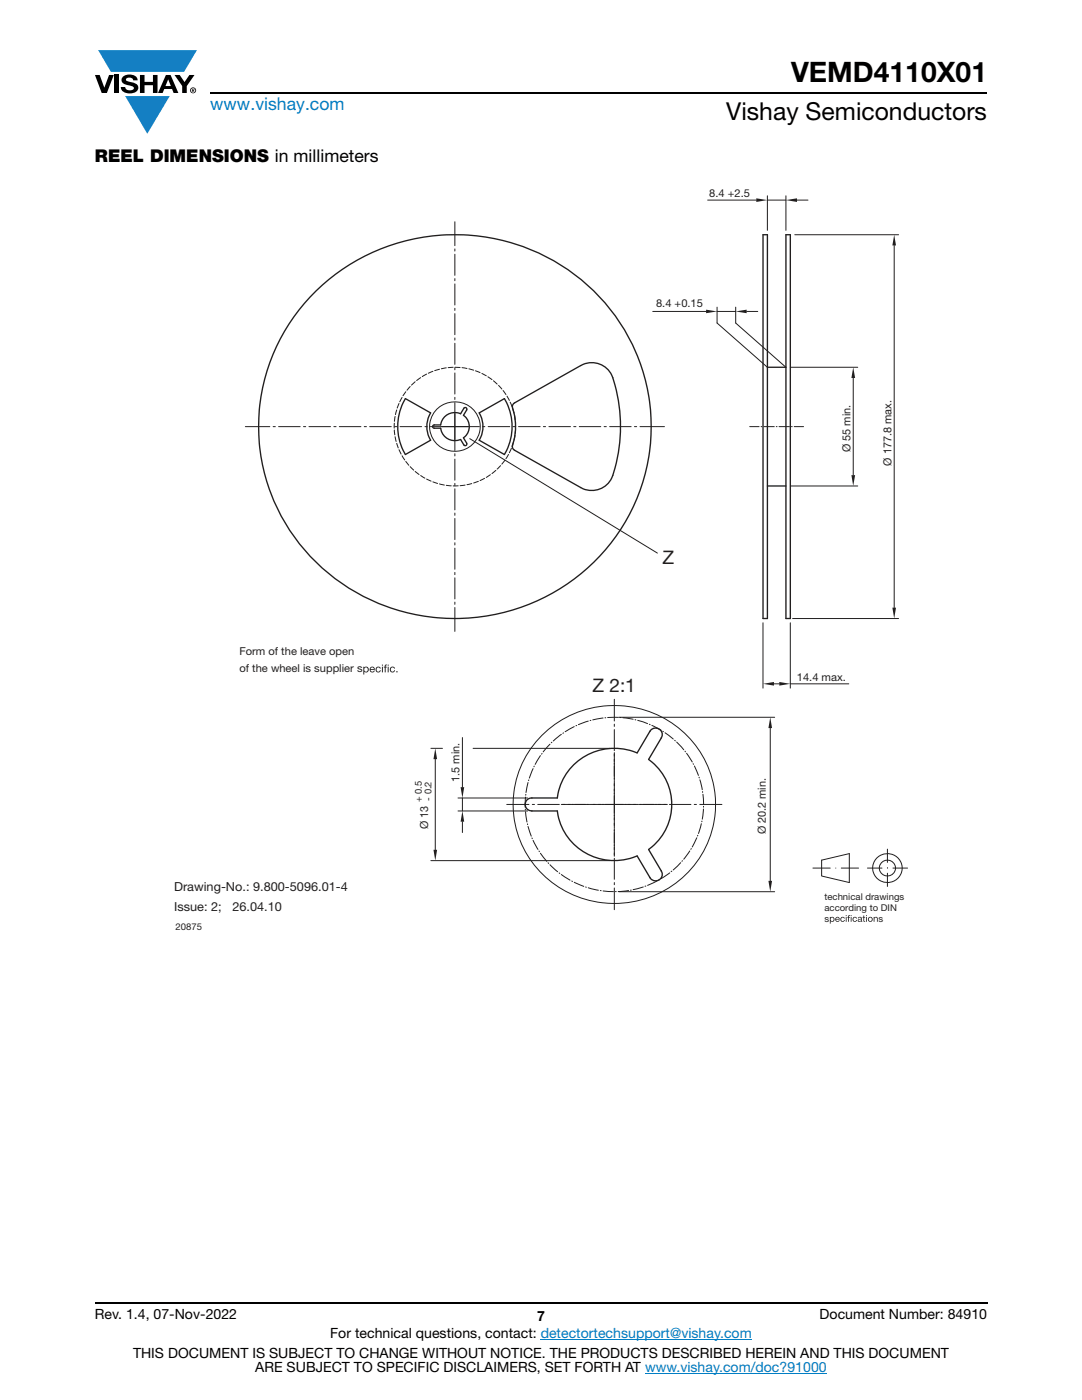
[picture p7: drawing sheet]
<svg xmlns="http://www.w3.org/2000/svg" width="216mm" height="279mm" viewBox="0 0 216 279" stroke-linecap="round" stroke-linejoin="round" font-family="sans-serif">
<g fill="#147fc3">
<path d="M19.6 10h19.7l-2.6 4.3h-1.1h-13.5z"/>
<path d="M25 19.2h8.9l-4.5 7.5z"/>
</g>
<g fill="#000">
<path d="M18.9 15h1l.9 2.5 1-2.5h.9l-1.4 3.6h-1zM22.9 15h.9v3.6h-.9zM24.6 15.3a2.1 2.1 0 0 1 2.8 .3l.1 .4h-.9a.79 .79 0 0 0-.7-.5 .79 .79 0 0 0-.8 .4l.3 .3 1 .2a1.08 1.08 0 0 1 1.2 1 1.08 1.08 0 0 1-1.1 1.2 1.73 1.73 0 0 1-2.4-1.2h.9a.96 .96 0 0 0 .8 .6 .96 .96 0 0 0 .9-.4 1.31 1.31 0 0 0-1.2-.6 1.03 1.03 0 0 1-1.1-.6 1.03 1.03 0 0 1 .2-1.1zM27.9 15h.9v1.3h1.7v-1.3h.9v3.6h-.9v-1.6h-1.7v1.6h-.9zM34.8 15h1.1l.9 1.4 1-1.4h1l-1.5 2.2v1.4h-.9v-1.4z"/>
<path d="M33.6 15.9l.5 1.3h-1.1zM33.1 15l-1.6 3.6h1l.3-.8h1.5l.3 .8h1l-1.6-3.6z"/>
<path d="M38.4 17.8h.2v.2h-.2zM38.3 17.7v.7h.1v-.3l.4 .3-.2-.3 .2-.2-.1-.2z"/>
<path d="M38.1 18a.46 .46 0 0 1 .9 0 .46 .46 0 0 1-.9 0zM37.9 18a.6 .6 0 0 0 1.2 0 .6 .6 0 0 0-1.2 0z"/>
</g>
<path d="M42 18.6h155M18.9 260h178.1" fill="none" stroke="#000" stroke-width=".36"/>
<path d="M107.9 267.3h42.1M128.7 274h36.3" fill="none" stroke="#007ec4" stroke-width=".2"/>
<path d="M79.1 133.9h.2v.3h-.2zM77.9 133.2a.53 .53 0 0 1 .9 .2h-.2a.36 .36 0 0 0-.5 0 .36 .36 0 0 0 0 .5 .36 .36 0 0 0 .5 0l.2-.1a.56 .56 0 0 1-.8 .3 .56 .56 0 0 1-.1-.9zM77.4 133.1h.1v1.1h-.1zM77.4 132.6h.1v.3h-.1zM76.8 132.7l.4-.1v.2l-.2 .1v.2h.2v.1h-.2v1h-.2v-1h-.2v-.1h.2zM76.2 133.1h.2v1.1h-.2zM76.2 132.6h.2v.3h-.2zM75.1 133.2a.53 .53 0 0 1 .9 .2h-.2a.36 .36 0 0 0-.5 0 .36 .36 0 0 0-.1 .5 .36 .36 0 0 0 .5 0l.3-.1a.56 .56 0 0 1-.9 .3 .56 .56 0 0 1 0-.9zM74.1 133.2l-.2 .3h.7a.33 .33 0 0 0-.5-.3zM74 133.1a.53 .53 0 0 1 .6 0 .53 .53 0 0 1 .2 .6h-.9l.2 .3h.2l.5-.2a.56 .56 0 0 1-.8 .3 .56 .56 0 0 1-.2-.8zM72.6 133.6a.4 .4 0 0 0 .8 0 .4 .4 0 0 0-.8 0zM72.5 133.1h.2v.1a.54 .54 0 0 1 .7 .1 .54 .54 0 0 1 0 .7 .54 .54 0 0 1-.7 0v.6h-.2z" fill="#211e1e"/>
<path d="M162.2 173.2h3.5M166.8 173.2h.1M167.9 173.2h3.4" fill="none" stroke="#211e1e" stroke-width=".2"/>
<path d="M174.3 183h.2v.1a.35 .35 0 0 1 .4-.1 .35 .35 0 0 1 .2 .3v.7h-.1v-.7l-.2-.2-.3 .2v.7h-.2zM173.3 183.5a.35 .35 0 0 0 .7 0 .35 .35 0 0 0-.7 0zM173.2 183.5a.5 .5 0 0 1 1 0 .5 .5 0 0 1-1 0zM172.8 183h.2v1h-.2zM172.8 182.6h.2v.2h-.2zM172.3 182.7h.1v.3h.2v.1h-.2v.6l.2 .3-.3-.1v-.2v-.6h-.2v-.1h.2zM171.4 183.6v.2h.3l.1-.3zM171.2 183.1l.2-.1a.39 .39 0 0 1 .6 .2l.1 .8-.9-.1a.44 .44 0 0 1 .6-.5l-.1-.3h-.1l-.4 .2zM170.3 183h.5l.2 .3h-.2a.33 .33 0 0 0-.4-.1 .33 .33 0 0 0-.1 .5 .33 .33 0 0 0 .5 .1l.2-.2-.1 .2a.5 .5 0 0 1-.7 0 .5 .5 0 0 1 .1-.8zM169.8 183h.1v1h-.1zM169.8 182.6h.1v.2h-.1zM169.3 182.7l.3-.1-.2 .3v.1h.2v.1h-.2v.9h-.2v-.9h-.1zM168.8 183h.1v1h-.1zM168.8 182.6h.1v.2h-.1zM167.9 183h.4l.3 .3h-.2a.33 .33 0 0 0-.5-.1 .33 .33 0 0 0 0 .5 .33 .33 0 0 0 .4 .1l.3-.2-.1 .2a.5 .5 0 0 1-.8 0 .5 .5 0 0 1 .2-.8zM167 183.2l-.2 .2h.6l-.1-.2zM166.9 183l.5 .1 .2 .4h-.8l.1 .2 .2 .1 .4-.1v.1a.5 .5 0 0 1-.8 0 .5 .5 0 0 1 .2-.8zM165.7 183.5a.35 .35 0 0 0 .7 0 .35 .35 0 0 0-.7 0zM165.6 183h.1v.1a.47 .47 0 0 1 .7 .1 .47 .47 0 0 1 0 .6 .47 .47 0 0 1-.7 0v.5h-.1z" fill="#211e1e"/>
<g fill="none" stroke="#211e1e" stroke-width=".2">
<path d="M90.8 44.3v4.7M90.8 49.7v.4M90.8 50.7v4.2M90.8 55.6v.4M90.8 56.7v4.2M158.6 46.8h20.7M178.4 49v72.3M80.2 79.3l-.4 .9M81 78.2l-.6 .8M81.8 77.1l-.6 .8M82.8 76.2l-.7 .7M83.9 75.4l-.8 .5"/>
<path d="M85.1 74.7l-.8 .5M86.4 74.1l-.9 .4M87.7 73.7l-1 .3M89 73.4l-.9 .2M90.4 73.3l-1 .1M90.8 61.5v.5M90.8 62.6v4.2M90.8 67.4v.5M90.8 68.5v4.2M90.8 73.4v.4M90.8 74.4v4.2M90.8 79.3v.4"/>
<path d="M90.8 73.3h1M92.2 73.4l1 .1M93.6 73.6l.9 .3M94.9 74l.9 .4M96.2 74.5l.8 .5M97.4 75.2l.8 .6M98.5 76l.7 .7M99.5 76.9l.6 .7M100.4 77.9l.6 .8M101.2 79.1l.4 .8M49 85.1h4.8M54.5 85.1h.4"/>
<path d="M55.6 85.1h4.3M60.6 85.1h.4M61.6 85.1h4.4M66.6 85.1h.5M67.7 85.1h4.3M72.7 85.1h.4M73.8 85.1h4.3M78.7 84.5v.9M78.7 85.8l.1 1M78.7 85.1h.5M78.8 83.1l-.1 1M78.8 87.2l.2 .9"/>
<path d="M79.2 81.8l-.3 .9M79.2 88.5l.3 .9M79.6 80.5l-.3 .9M79.6 89.7l.4 .9M79.8 85.1h4.3M80.2 91l.6 .8M81 92.1l.6 .8M81.8 93.1l.8 .7M82.8 94.1l.8 .6M83.9 94.9l.9 .5M84.8 85.1h.4M85.1 95.6l.9 .4"/>
<path d="M86.4 96.2l.9 .3M87.7 96.6l1 .2M88.1 85.1h2.7v2.6M89 96.9l1 .1M90.8 80.4v9.5M90.8 90.5v.5M90.8 91.6v4.2M90.8 96.5v.4M90.8 97.6v4.2M90.8 82.6v2.5h2.6M91.4 97h-1M92.8 96.8l-1 .1"/>
<path d="M94.1 96.5l-.9 .2M95.4 96.1l-.9 .3M95.7 85.1h-9.8M96.3 85.1h.4M96.7 95.5l-.9 .4M97.4 85.1h4.3M97.8 94.7l-.8 .6M98.9 93.9l-.7 .6M99.9 92.9l-.7 .7M100.7 91.9l-.6 .7M101.5 90.7l-.5 .8M101.8 80.3l.4 .9"/>
<path d="M102 89.5l-.4 .9M102.3 81.5l.3 1M102.4 85.1h.4M102.5 88.2l-.3 .9M102.7 82.8l.1 1M102.7 86.9l-.1 .9M102.8 84.2l.1 .9M102.9 85.5l-.1 1M103.5 85.1h4.3M108.4 85.1h.5M109.5 85.1h4.3M114.5 85.1h.4"/>
<path d="M115.6 85.1h4.3M120.5 85.1h.5M121.6 85.1h4.3M126.6 85.1h.4M127.7 85.1h4.9M149.6 85.1h1.9M151.9 85.1h.1M152.4 85.1h2.1M154.9 85.1h.1M155.4 85.1h2.1M157.9 85.1h.2M158.5 85.1h1.8"/>
<path d="M90.8 102.4v.4M90.8 103.5v4.2M90.8 108.3v.5M90.8 109.4v4.2M90.8 114.2v.5M90.8 115.3v4.2M90.8 120.2v.4M90.8 121.2v4.8M158.2 123.4h21.1M163.9 171.7l5.6-1.3v5.7l-5.6-1.3zM173.1 173.2h2.9M177.1 169.5v2.6"/>
<path d="M177.1 174.3v2.6M177.1 173.2h.1M178.2 173.2h2.9"/>
<circle cx="177.1" cy="173.2" r="1.6"/>
<circle cx="177.1" cy="173.3" r="2.91"/>
</g>
<path d="M62.1 59.1a39.6 39.6 0 0 1 65.1 11.9 38.1 38.1 0 0 1-26.9 51.3 39.2 39.2 0 0 1-48.3-31.4 37.7 37.7 0 0 1 10.1-31.8zM152.3 46.8h.8v76.6h-.8zM156.8 46.8h.9v76.6h-.9zM153.1 73.3h3.7M93.1 81.8v-.4h-.5l-.7 1.2a2.86 2.86 0 0 0-4 2.2h-1.3a.33 .33 0 0 0-.3 .3 .33 .33 0 0 0 .4 .4h1.2a2.87 2.87 0 0 0 4 2.2l.7 1.1a.32 .32 0 0 0 .4 .1 .32 .32 0 0 0 .1-.4M93.1 81.8l-.6 1.1a2.75 2.75 0 0 1 0 4.5l.6 1.1M153.1 97h3.7" fill="none" stroke="#211e1e" stroke-width=".27"/>
<g fill="#211e1e">
<path d="M178.4 46.8l.4 2.2h-.7z"/>
<path d="M178.1 121.3h.7l-.4 2.1z"/>
</g>
<path d="M157.7 73.3h13.4M170.3 75.4v19.4M157.7 97h13.4" fill="none" stroke="#211e1e" stroke-width=".2"/>
<g fill="#211e1e">
<path d="M169.9 94.8h.7l-.4 2.2z"/>
<path d="M170.2 73.3l.4 2.1h-.7z"/>
</g>
<path d="M141.2 39.9h9.7M153.1 39.9h3.7M153.1 39.1v6.9M156.8 39.1v6.9M159 39.9h2.2" fill="none" stroke="#211e1e" stroke-width=".2"/>
<g fill="#211e1e">
<path d="M156.8 39.9l2.2-.3v.7z"/>
<path d="M150.9 39.6l2.2 .3-2.2 .4z"/>
</g>
<path d="M130.3 62.2h10.6M143.1 62.2h3.7M143.1 61.3v3.2M146.8 61.3v3.2M149 62.2h2.2" fill="none" stroke="#211e1e" stroke-width=".2"/>
<g fill="#211e1e">
<path d="M146.8 62.2l2.2-.4v.7z"/>
<path d="M140.9 61.8l2.2 .4-2.2 .3z"/>
</g>
<path d="M143.1 64.5l10 8.8M146.8 64.5l10 8.8M152.2 124.3v13M154.4 136.5h1.1M157.7 124.3v13M157.7 136.5h11.7" fill="none" stroke="#211e1e" stroke-width=".2"/>
<path d="M80.9 79.6l5 2.8a5.3 5.3 0 0 0 0 5.5l-5 2.8a10.9 10.9 0 0 1 0-11.1zM95.6 82.4l5-2.8a10.9 10.9 0 0 1 0 11.1l-5-2.8a5.3 5.3 0 0 0 0-5.5zM102.5 80.5l13.4-7.5a4.4 4.4 0 0 1 6.4 2.4 31.2 31.2 0 0 1-.2 20 4.4 4.4 0 0 1-6.2 1.9l-13.2-7.4-.4-.4a1.67 1.67 0 0 1 .2-1.6 12.1 12.1 0 0 0-.3-6.7z" fill="none" stroke="#211e1e" stroke-width=".27"/>
<g fill="#211e1e">
<path d="M152.2 136.5l2.2-.4v.7z"/>
<path d="M155.5 136.1l2.2 .4-2.2 .3z"/>
</g>
<g fill="none" stroke="#211e1e" stroke-width=".2">
<path d="M87.3 81.6a5 5 0 0 1 7.8 1 5 5 0 0 1-3.1 7.3 5 5 0 0 1-5.6-2.3 5 5 0 0 1 .9-6zM122.6 139.6v4.3M86.9 151.5v18.1M94.4 149.3h27.3M108.2 146.7a20.3 20.3 0 0 1 21.3-4.7 20.3 20.3 0 0 1 13.3 17.4 20.2 20.2 0 0 1-10.4 18.4 20.2 20.2 0 0 1-21.1-.9 19.5 19.5 0 0 1-3.1-30.2zM122.6 144.5v.5M122.6 145.6v4.2M122.6 150.2v5.5M122.6 155.8v9.5M86 171.8h35.7M101.1 160.5h4.4M106.2 160.5h.5"/>
<path d="M107.3 160.5h4.3M112 160.5h5.7M122.6 165.4v5.5M122.6 171.3v4.2M122.6 176.1v.5M122.6 177.2v4.3M127.4 160.5h-9.6M133.2 160.5h-5.7M133.6 160.5h4.3M138.5 160.5h.5M139.6 160.5h4.4"/>
</g>
<path d="M106.2 159.3a1.3 1.3 0 0 0-1.4 1.2 1.3 1.3 0 0 0 1.4 1.3M129.6 146a1.31 1.31 0 0 1 1.8-.5 1.31 1.31 0 0 1 .5 1.8M129.7 145.9l-2.6 4.4a11.5 11.5 0 0 0-15.9 9h-5.1M132 147.2l-2.6 4.4a11.1 11.1 0 0 1 0 17.9l2.6 4.4M106.1 161.8h5.1a11.5 11.5 0 0 0 15.9 9l2.6 4.3M131.9 173.8a1.32 1.32 0 0 1-.4 1.8 1.32 1.32 0 0 1-1.9-.5" fill="none" stroke="#211e1e" stroke-width=".27"/>
<g fill="#211e1e">
<path d="M86.9 149.3l.3 2.2h-.7z"/>
<path d="M86.5 169.6h.7l-.3 2.2z"/>
</g>
<path d="M86 149.3h2.3M91.4 159.3h13.9M92.3 147.2v9.9M92.3 159.3v2.5M91.4 161.8h13.9M92.3 164v2.1" fill="none" stroke="#211e1e" stroke-width=".2"/>
<g fill="#211e1e">
<path d="M92.3 161.8l.3 2.2h-.7z"/>
<path d="M91.9 157.1h.7l-.3 2.2z"/>
</g>
<g fill="none" stroke="#211e1e" stroke-width=".2">
<path d="M104.9 159.1l-.1 2M104.9 158.5v.2M105.4 156.2l-.4 2M105.5 155.6v.2M106.4 153.4l-.8 1.9M106.6 152.9l-.1 .1M107.8 150.8l-1 1.8M108.2 150.4l-.1 .1M109.7 148.5l-1.3 1.6M110.1 148.1l-.1 .1M112 146.6l-1.6 1.3M112.4 146.3l-.1 .1"/>
<path d="M114.6 145l-1.8 1M115.1 144.8h-.2M117.4 143.9l-2 .7M117.9 143.8h-.2M120.3 143.3l-2 .4M120.9 143.2l-.2 .1M123.3 143.2h-2.1M123.5 143.1h31.1M123.7 143.2h.2M124.3 143.2l2 .3M126.7 143.6l.2 .1M127.3 143.8l1.9 .6"/>
<path d="M129.6 144.5l.1 .1M130.1 144.8l1.8 .9M132.2 145.9l.2 .1M132.7 146.2l1.6 1.3M134.6 147.7l.2 .2M135 148.1l1.4 1.5M136.7 149.9l.1 .1M137 150.3l1.1 1.8M138.3 152.4l.1 .1M138.6 152.9l.8 1.9M139.5 155.1v.2M139.7 155.6l.4 2"/>
<path d="M140.2 158v.1M140.3 158.5l.1 2M153.7 145.3v30.5M104.8 161.5v.1M104.9 162l.2 2M105.2 164.4l.1 .2M105.4 164.9l.6 2M106.1 167.2l.1 .2M106.4 167.7l.9 1.8M107.6 169.8v.2M107.8 170.3l1.3 1.6M109.4 172.2l.1 .1"/>
<path d="M109.7 172.6l1.6 1.4M111.6 174.2l.1 .1M112 174.5l1.7 1.1M114.1 175.8l.1 .1M114.6 176.1l1.9 .8M116.8 177l.2 .1M117.4 177.2l2 .5M119.8 177.7l.2 .1M120.3 177.8l2.1 .1M122.8 177.9h.2M123.5 178h31.1M125.4 177.7l-2.1 .2"/>
<path d="M126 177.6l-.2 .1M128.4 177l-2.1 .6M128.9 176.8l-.2 .1M131.1 175.8l-1.9 .9M131.6 175.6l-.2 .1M133.6 174.2l-1.7 1.2M134.1 173.8l-.2 .2M135.8 172.2l-1.5 1.4M136.2 171.8l-.1 .1M137.6 169.8l-1.2 1.7M137.9 169.4l-.1 .1M139 167.2l-.9 1.8"/>
<path d="M139.2 166.7v.1M139.9 164.4l-.5 1.9M140.1 163.9l-.1 .1M140.4 161.5l-.3 2M140.4 160.9v.2"/>
</g>
<g fill="#211e1e">
<path d="M153.7 143.1l.4 2.2h-.8z"/>
<path d="M153.3 175.8h.8l-.4 2.2z"/>
</g>
<path d="M93.7 87.5l37.5 22.9" fill="none" stroke="#211e1e" stroke-width=".2"/>
<text font-size="5.6" x="157.9" y="16.4">VEMD4110X01</text>
<text font-size="4.9" x="144.9" y="24">Vishay Semiconductors</text>
<g font-size="3.7" fill="#211e1e">
<text x="132.2" y="112.5">Z</text>
<text x="118.2" y="138">Z 2:1</text>
</g>
<text font-size="3.5" fill="#007ec4" x="42" y="21.9">www.vishay.com</text>
<text font-size="3.5" x="18.9" y="32.3">REEL DIMENSIONS in millimeters</text>
<g font-size="2.8">
<text x="18.9" y="263.3">Rev. 1.4, 07-Nov-2022</text>
<text x="107.2" y="263.6">7</text>
<text x="163.6" y="263.3">Document Number: 84910</text>
<text x="65.9" y="267.1">For technical questions, contact: detectortechsupport@vishay.com</text>
<text x="26.5" y="271">THIS DOCUMENT IS SUBJECT TO CHANGE WITHOUT NOTICE. THE PRODUCTS DESCRIBED HEREIN AND THIS DOCUMENT</text>
<text x="50.9" y="273.8">ARE SUBJECT TO SPECIFIC DISCLAIMERS, SET FORTH AT www.vishay.com/doc?91000</text>
</g>
<g font-size="2.5" fill="#211e1e">
<text x="34.7" y="177.8">Drawing-No.: 9.800-5096.01-4</text>
<text x="34.7" y="181.8">Issue: 2;</text>
<text x="46.4" y="181.8">26.04.10</text>
</g>
<g font-size="2.2" fill="#211e1e">
<text x="141.5" y="39.4">8.4 +2.5</text>
<text x="130.9" y="61.3">8.4 +0.15</text>
<text x="169.7" y="90.2" transform="rotate(-90 169.7 90.2)">Ø 55 min.</text>
<text x="177.9" y="92.9" transform="rotate(-90 177.9 92.9)">Ø 177.8 max.</text>
<text x="47.8" y="130.6">Form of the leave open</text>
<text x="47.8" y="134.2">of the wheel is supplier s</text>
<text x="159" y="135.9">14.4 max.</text>
<text x="91.7" y="156" transform="rotate(-90 91.7 156)">1.5 min.</text>
<text x="85.5" y="165.5" transform="rotate(-90 85.5 165.5)">Ø 13</text>
<text x="152.8" y="166.5" transform="rotate(-90 152.8 166.5)">Ø 20.2 min.</text>
</g>
<g font-size="1.9" fill="#211e1e">
<text x="84.2" y="160.1" transform="rotate(-90 84.2 160.1)">+ 0.5</text>
<text x="86.1" y="159.8" transform="rotate(-90 86.1 159.8)">- 0.2</text>
<text x="164.5" y="179.7">technical drawings</text>
<text x="35" y="185.7">20875</text>
<text x="164.5" y="181.9">according to DIN</text>
<text x="164.5" y="184">s</text>
<text x="175.3" y="184">s</text>
</g>
</svg>
